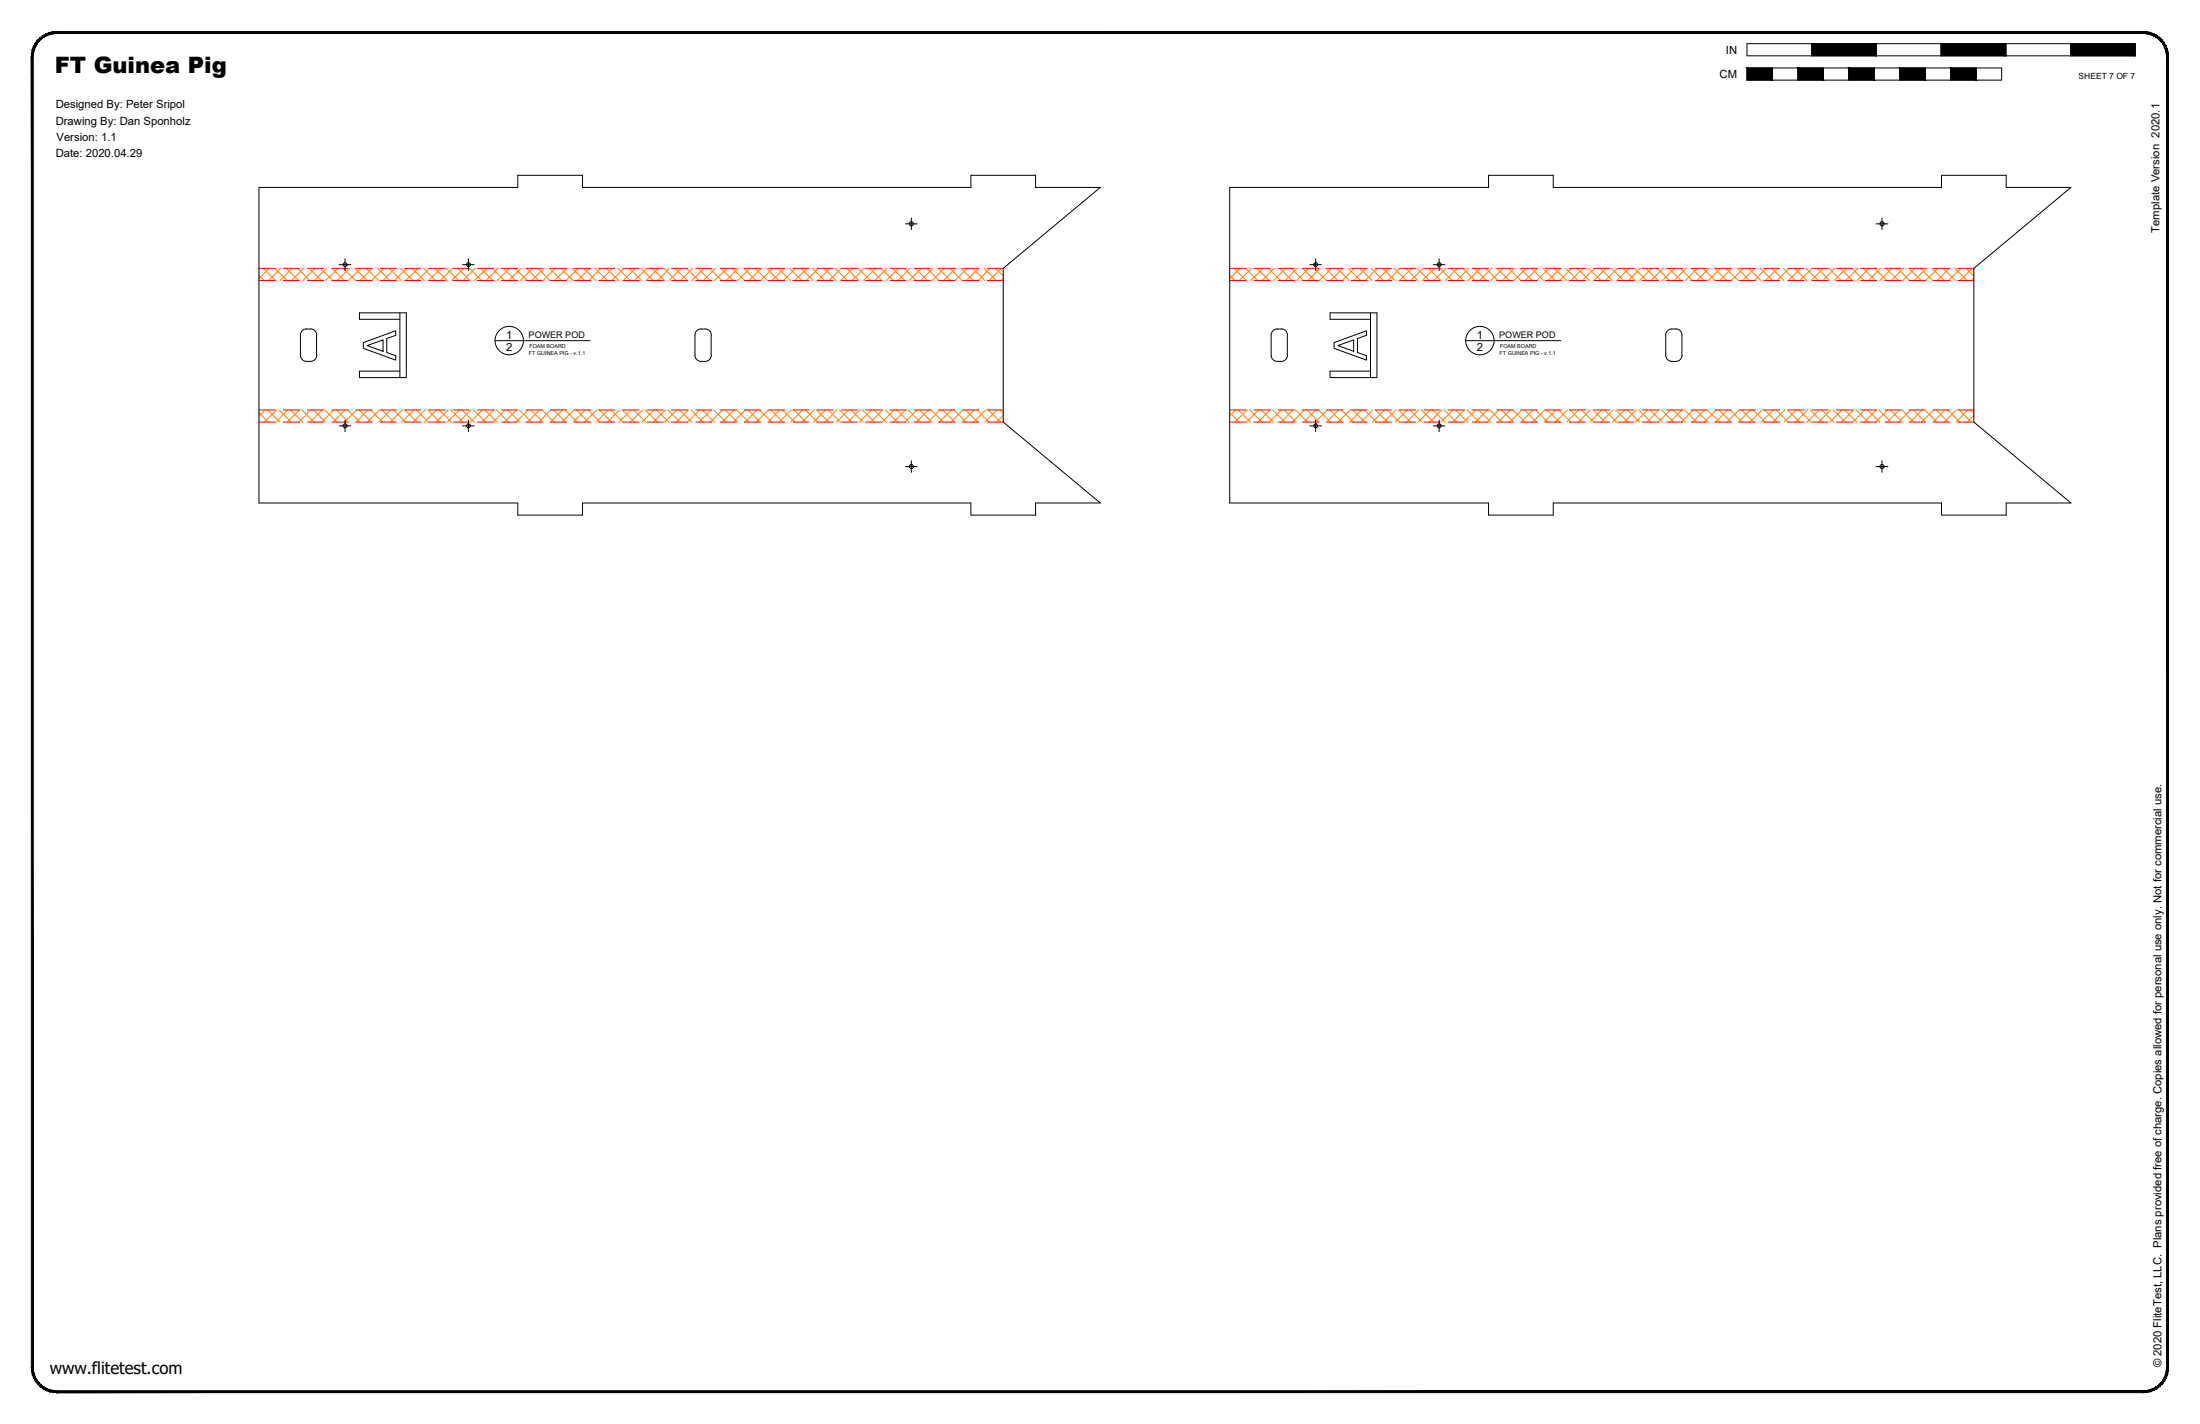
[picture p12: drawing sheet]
<svg xmlns="http://www.w3.org/2000/svg" width="864mm" height="559mm" viewBox="0 0 864 559" stroke-linecap="round" stroke-linejoin="round" font-family="sans-serif">
<!-- layer: 06 CAVITY -->
<g fill="none" stroke="#ff7f00" stroke-width=".39">
<path d="M101.7 108.1l1.9 2M103.4 105.3l4.8 4.8M105.7 105.3l-4 4.1M107.9 105.3l4.7 4.8M110.2 105.3l-4.7 4.8M112.4 105.3l4.7 4.8M114.7 105.3l-4.8 4.8M116.8 105.3l4.8 4.8M119.2 105.3l-4.7 4.8M121.3 105.3l4.8 4.8M123.7 105.3l-4.8 4.8M125.8 105.3l4.8 4.8"/>
<path d="M128.2 105.3l-4.8 4.8M130.3 105.3l4.8 4.8M132.7 105.3l-4.8 4.8M134.8 105.3l4.8 4.8M137.2 105.3l-4.8 4.8M139.3 105.3l4.8 4.8M141.6 105.3l-4.7 4.8M143.8 105.3l4.7 4.8M146.2 105.3l-4.8 4.8M148.3 105.3l4.8 4.8M150.6 105.3l-4.7 4.8M152.8 105.3l4.7 4.8"/>
<path d="M155.1 105.3l-4.7 4.8M157.3 105.3l4.7 4.8M159.6 105.3l-4.7 4.8M161.7 105.3l4.8 4.8M164.1 105.3l-4.7 4.8M166.2 105.3l4.8 4.8M168.6 105.3l-4.7 4.8M170.7 105.3l4.8 4.8M173.1 105.3l-4.8 4.8M175.2 105.3l4.8 4.8M177.6 105.3l-4.8 4.8M179.7 105.3l4.8 4.8"/>
<path d="M182.1 105.3l-4.8 4.8M184.2 105.3l4.8 4.8M186.6 105.3l-4.8 4.8M188.7 105.3l4.7 4.8M191.1 105.3l-4.8 4.8M193.2 105.3l4.7 4.8M195.6 105.3l-4.8 4.8M197.7 105.3l4.7 4.8M200 105.3l-4.7 4.8M202.2 105.3l4.7 4.8M204.5 105.3l-4.7 4.8M206.7 105.3l4.7 4.8"/>
<path d="M209 105.3l-4.8 4.8M211.1 105.3l4.8 4.8M213.5 105.3l-4.7 4.8M215.7 105.3l4.7 4.8M218 105.3l-4.8 4.8M220.1 105.3l4.8 4.8M222.5 105.3l-4.8 4.8M224.6 105.3l4.8 4.8M227 105.3l-4.8 4.8M229.1 105.3l4.8 4.8M231.5 105.3l-4.8 4.8M233.6 105.3l4.8 4.8"/>
<path d="M236 105.3l-4.8 4.8M238.1 105.3l4.7 4.8M240.5 105.3l-4.8 4.8M242.6 105.3l4.8 4.8M244.9 105.3l-4.7 4.8M247.1 105.3l4.7 4.8M249.4 105.3l-4.7 4.8M251.6 105.3l4.7 4.8M253.9 105.3l-4.8 4.8M256 105.3l4.8 4.8M258.4 105.3l-4.7 4.8M260.6 105.3l4.7 4.8"/>
<path d="M262.9 105.3l-4.8 4.8M265 105.3l4.8 4.8M267.4 105.3l-4.8 4.8M269.5 105.3l4.8 4.8M271.9 105.3l-4.8 4.8M274 105.3l4.8 4.8M276.4 105.3l-4.8 4.8M278.5 105.3l4.8 4.8M280.8 105.3l-4.7 4.8M283 105.3l4.7 4.8M285.4 105.3l-4.8 4.8M287.5 105.3l4.8 4.8"/>
<path d="M289.8 105.3l-4.7 4.8M292 105.3l4.7 4.8M294.3 105.3l-4.7 4.8M296.5 105.3l4.7 4.8M298.9 105.3l-4.8 4.8M300.9 105.3l4.8 4.8M303.3 105.3l-4.7 4.8M305.5 105.3l4.7 4.8M307.8 105.3l-4.7 4.8M309.9 105.3l4.8 4.8M312.3 105.3l-4.8 4.8M314.4 105.3l4.8 4.8"/>
<path d="M316.8 105.3l-4.7 4.8M318.9 105.3l4.8 4.8M321.3 105.3l-4.8 4.8M323.4 105.3l4.8 4.8M325.8 105.3l-4.8 4.8M327.9 105.3l4.7 4.8M330.3 105.3l-4.8 4.8M332.4 105.3l4.8 4.8M334.8 105.3l-4.8 4.8M336.9 105.3l4.7 4.8M339.2 105.3l-4.7 4.8M341.4 105.3l4.7 4.8"/>
<path d="M343.8 105.3l-4.8 4.8M345.8 105.3l4.8 4.8M348.2 105.3l-4.7 4.8M350.4 105.3l4.7 4.8M352.7 105.3l-4.7 4.8M354.9 105.3l4.7 4.8M357.2 105.3l-4.8 4.8M359.3 105.3l4.8 4.8M361.7 105.3l-4.7 4.8M363.8 105.3l4.8 4.8M366.2 105.3l-4.8 4.8M368.3 105.3l4.8 4.8"/>
<path d="M370.7 105.3l-4.8 4.8M372.8 105.3l4.8 4.8M375.2 105.3l-4.8 4.8M377.3 105.3l4.8 4.8M379.7 105.3l-4.8 4.8M381.8 105.3l4.8 4.8M384.1 105.3l-4.7 4.8M386.3 105.3l4.7 4.8M388.7 105.3l-4.8 4.8M390.8 105.3l3 3M393.1 105.3l-4.7 4.8M393.8 109.2l-.9 .9"/>
<path d="M482.7 108.1l2 2M484.4 105.3l4.8 4.8M486.8 105.3l-4.1 4.1M488.9 105.3l4.8 4.8M491.2 105.3l-4.7 4.8M493.4 105.3l4.7 4.8M495.8 105.3l-4.8 4.8M497.9 105.3l4.8 4.8M500.2 105.3l-4.7 4.8M502.4 105.3l4.7 4.8M504.7 105.3l-4.7 4.8M506.9 105.3l4.7 4.8"/>
<path d="M509.2 105.3l-4.8 4.8M511.3 105.3l4.8 4.8M513.7 105.3l-4.7 4.8M515.9 105.3l4.7 4.8M518.2 105.3l-4.8 4.8M520.3 105.3l4.8 4.8M522.7 105.3l-4.8 4.8M524.8 105.3l4.8 4.8M527.2 105.3l-4.8 4.8M529.3 105.3l4.8 4.8M531.7 105.3l-4.8 4.8M533.8 105.3l4.8 4.8"/>
<path d="M536.2 105.3l-4.8 4.8M538.3 105.3l4.7 4.8M540.7 105.3l-4.8 4.8M542.8 105.3l4.8 4.8M545.2 105.3l-4.8 4.8M547.3 105.3l4.7 4.8M549.6 105.3l-4.7 4.8M551.8 105.3l4.7 4.8M554.2 105.3l-4.8 4.8M556.2 105.3l4.8 4.8M558.6 105.3l-4.7 4.8M560.8 105.3l4.7 4.8"/>
<path d="M563.1 105.3l-4.7 4.8M565.2 105.3l4.8 4.8M567.6 105.3l-4.8 4.8M569.7 105.3l4.8 4.8M572.1 105.3l-4.7 4.8M574.2 105.3l4.8 4.8M576.6 105.3l-4.8 4.8M578.7 105.3l4.8 4.8M581.1 105.3l-4.8 4.8M583.2 105.3l4.7 4.8M585.6 105.3l-4.8 4.8M587.7 105.3l4.8 4.8"/>
<path d="M590.1 105.3l-4.8 4.8M592.2 105.3l4.8 4.8M594.5 105.3l-4.7 4.8M596.7 105.3l4.7 4.8M599.1 105.3l-4.8 4.8M601.2 105.3l4.8 4.8M603.5 105.3l-4.7 4.8M605.7 105.3l4.7 4.8M608 105.3l-4.7 4.8M610.2 105.3l4.7 4.8M612.5 105.3l-4.8 4.8M614.6 105.3l4.8 4.8"/>
<path d="M617 105.3l-4.7 4.8M619.1 105.3l4.8 4.8M621.5 105.3l-4.8 4.8M623.6 105.3l4.8 4.8M626 105.3l-4.8 4.8M628.1 105.3l4.8 4.8M630.5 105.3l-4.8 4.8M632.6 105.3l4.8 4.8M635 105.3l-4.8 4.8M637.1 105.3l4.8 4.8M639.4 105.3l-4.7 4.8M641.6 105.3l4.7 4.8"/>
<path d="M644 105.3l-4.8 4.8M646.1 105.3l4.7 4.8M648.4 105.3l-4.7 4.8M650.6 105.3l4.7 4.8M652.9 105.3l-4.7 4.8M655.1 105.3l4.7 4.8M657.4 105.3l-4.8 4.8M659.5 105.3l4.8 4.8M661.9 105.3l-4.8 4.8M664 105.3l4.8 4.8M666.4 105.3l-4.8 4.8M668.5 105.3l4.8 4.8"/>
<path d="M670.9 105.3l-4.8 4.8M673 105.3l4.8 4.8M675.4 105.3l-4.8 4.8M677.5 105.3l4.8 4.8M679.9 105.3l-4.8 4.8M682 105.3l4.8 4.8M684.4 105.3l-4.8 4.8M686.5 105.3l4.7 4.8M688.9 105.3l-4.8 4.8M691 105.3l4.7 4.8M693.4 105.3l-4.8 4.8M695.4 105.3l4.8 4.8"/>
<path d="M697.8 105.3l-4.7 4.8M700 105.3l4.7 4.8M702.3 105.3l-4.7 4.8M704.4 105.3l4.8 4.8M706.8 105.3l-4.8 4.8M708.9 105.3l4.8 4.8M711.3 105.3l-4.7 4.8M713.4 105.3l4.8 4.8M715.8 105.3l-4.8 4.8M717.9 105.3l4.8 4.8M720.3 105.3l-4.8 4.8M722.4 105.3l4.8 4.8"/>
<path d="M724.8 105.3l-4.8 4.8M726.9 105.3l4.8 4.8M729.3 105.3l-4.8 4.8M731.4 105.3l4.8 4.8M733.7 105.3l-4.7 4.8M735.9 105.3l4.7 4.8M738.3 105.3l-4.8 4.8M740.4 105.3l4.8 4.8M742.7 105.3l-4.7 4.8M744.9 105.3l4.7 4.8M747.2 105.3l-4.7 4.8M749.4 105.3l4.7 4.8"/>
<path d="M751.7 105.3l-4.8 4.8M753.8 105.3l4.8 4.8M756.2 105.3l-4.7 4.8M758.4 105.3l4.7 4.8M760.7 105.3l-4.8 4.8M762.8 105.3l4.8 4.8M765.2 105.3l-4.8 4.8M767.3 105.3l4.8 4.8M769.7 105.3l-4.8 4.8M771.8 105.3l3 3M774.2 105.3l-4.8 4.8M774.8 109.2l-.9 .9"/>
<path d="M101.7 162l3.6 3.6M104 160.9l-2.3 2.4M105.1 160.9l4.7 4.7M108.5 160.9l-4.7 4.7M109.5 160.9l4.8 4.7M113 160.9l-4.7 4.7M114.1 160.9l4.7 4.7M117.5 160.9l-4.7 4.7M118.5 160.9l4.8 4.7M122 160.9l-4.7 4.7M123 160.9l4.8 4.7M126.5 160.9l-4.8 4.7"/>
<path d="M127.5 160.9l4.8 4.7M131 160.9l-4.7 4.7M132 160.9l4.8 4.7M135.5 160.9l-4.8 4.7M136.5 160.9l4.7 4.7M140 160.9l-4.8 4.7M141 160.9l4.8 4.7M144.5 160.9l-4.8 4.7M145.5 160.9l4.7 4.7M149 160.9l-4.8 4.7M150 160.9l4.7 4.7M153.4 160.9l-4.7 4.7"/>
<path d="M154.4 160.9l4.8 4.7M158 160.9l-4.8 4.7M159 160.9l4.7 4.7M162.4 160.9l-4.7 4.7M163.4 160.9l4.8 4.7M166.9 160.9l-4.7 4.7M167.9 160.9l4.8 4.7M171.4 160.9l-4.8 4.7M172.4 160.9l4.8 4.7M175.9 160.9l-4.7 4.7M176.9 160.9l4.8 4.7M180.4 160.9l-4.8 4.7"/>
<path d="M181.4 160.9l4.7 4.7M184.9 160.9l-4.8 4.7M185.9 160.9l4.8 4.7M189.4 160.9l-4.8 4.7M190.4 160.9l4.7 4.7M193.9 160.9l-4.8 4.7M194.9 160.9l4.7 4.7M198.3 160.9l-4.7 4.7M199.3 160.9l4.8 4.7M202.9 160.9l-4.8 4.7M203.9 160.9l4.7 4.7M207.3 160.9l-4.7 4.7"/>
<path d="M208.3 160.9l4.8 4.7M211.8 160.9l-4.7 4.7M212.8 160.9l4.8 4.7M216.3 160.9l-4.8 4.7M217.3 160.9l4.8 4.7M220.8 160.9l-4.7 4.7M221.8 160.9l4.8 4.7M225.3 160.9l-4.8 4.7M226.3 160.9l4.7 4.7M229.8 160.9l-4.8 4.7M230.8 160.9l4.8 4.7M234.3 160.9l-4.8 4.7"/>
<path d="M235.3 160.9l4.7 4.7M238.8 160.9l-4.8 4.7M239.8 160.9l4.7 4.7M243.2 160.9l-4.7 4.7M244.3 160.9l4.7 4.7M247.8 160.9l-4.8 4.7M248.8 160.9l4.7 4.7M252.2 160.9l-4.7 4.7M253.3 160.9l4.7 4.7M256.7 160.9l-4.7 4.7M257.7 160.9l4.8 4.7M261.2 160.9l-4.8 4.7"/>
<path d="M262.2 160.9l4.8 4.7M265.7 160.9l-4.7 4.7M266.7 160.9l4.8 4.7M270.2 160.9l-4.7 4.7M271.2 160.9l4.8 4.7M274.7 160.9l-4.8 4.7M275.7 160.9l4.8 4.7M279.2 160.9l-4.8 4.7M280.2 160.9l4.8 4.7M283.7 160.9l-4.8 4.7M284.7 160.9l4.7 4.7M288.2 160.9l-4.8 4.7"/>
<path d="M289.2 160.9l4.7 4.7M292.7 160.9l-4.8 4.7M293.6 160.9l4.8 4.7M297.2 160.9l-4.8 4.7M298.2 160.9l4.7 4.7M301.6 160.9l-4.7 4.7M302.6 160.9l4.8 4.7M306.2 160.9l-4.8 4.7M307.1 160.9l4.8 4.7M310.6 160.9l-4.7 4.7M311.6 160.9l4.8 4.7M315.1 160.9l-4.7 4.7"/>
<path d="M316.1 160.9l4.8 4.7M319.6 160.9l-4.8 4.7M320.6 160.9l4.7 4.7M324.1 160.9l-4.8 4.7M325.1 160.9l4.8 4.7M328.6 160.9l-4.8 4.7M329.6 160.9l4.7 4.7M333.1 160.9l-4.8 4.7M334.1 160.9l4.7 4.7M337.6 160.9l-4.8 4.7M338.5 160.9l4.8 4.7M342.1 160.9l-4.8 4.7"/>
<path d="M343.1 160.9l4.7 4.7M346.5 160.9l-4.7 4.7M347.5 160.9l4.8 4.7M351 160.9l-4.7 4.7M352 160.9l4.8 4.7M355.5 160.9l-4.7 4.7M356.5 160.9l4.8 4.7M360 160.9l-4.7 4.7M361 160.9l4.8 4.7M364.5 160.9l-4.8 4.7M365.5 160.9l4.7 4.7M369 160.9l-4.8 4.7"/>
<path d="M370 160.9l4.8 4.7M373.5 160.9l-4.8 4.7M374.5 160.9l4.7 4.7M378 160.9l-4.8 4.7M379 160.9l4.7 4.7M382.5 160.9l-4.8 4.7M383.5 160.9l4.8 4.7M387 160.9l-4.8 4.7M388 160.9l4.7 4.7M391.4 160.9l-4.7 4.7M392.5 160.9l1.3 1.3M393.8 163.1l-2.6 2.5"/>
<path d="M482.7 162l3.7 3.6M485.1 160.9l-2.4 2.4M486.1 160.9l4.8 4.7M489.6 160.9l-4.8 4.7M490.6 160.9l4.8 4.7M494.1 160.9l-4.8 4.7M495.1 160.9l4.7 4.7M498.6 160.9l-4.8 4.7M499.6 160.9l4.7 4.7M503.1 160.9l-4.8 4.7M504 160.9l4.8 4.7M507.6 160.9l-4.8 4.7"/>
<path d="M508.6 160.9l4.7 4.7M512 160.9l-4.7 4.7M513 160.9l4.8 4.7M516.6 160.9l-4.8 4.7M517.5 160.9l4.8 4.7M521 160.9l-4.7 4.7M522 160.9l4.8 4.7M525.5 160.9l-4.7 4.7M526.5 160.9l4.8 4.7M530 160.9l-4.8 4.7M531 160.9l4.8 4.7M534.5 160.9l-4.8 4.7"/>
<path d="M535.5 160.9l4.8 4.7M539 160.9l-4.8 4.7M540 160.9l4.7 4.7M543.5 160.9l-4.8 4.7M544.5 160.9l4.7 4.7M548 160.9l-4.8 4.7M548.9 160.9l4.8 4.7M552.5 160.9l-4.8 4.7M553.5 160.9l4.7 4.7M556.9 160.9l-4.7 4.7M557.9 160.9l4.8 4.7M561.4 160.9l-4.7 4.7"/>
<path d="M562.4 160.9l4.8 4.7M565.9 160.9l-4.7 4.7M566.9 160.9l4.8 4.7M570.4 160.9l-4.7 4.7M571.4 160.9l4.8 4.7M574.9 160.9l-4.8 4.7M575.9 160.9l4.7 4.7M579.4 160.9l-4.8 4.7M580.4 160.9l4.8 4.7M583.9 160.9l-4.8 4.7M584.9 160.9l4.7 4.7M588.4 160.9l-4.8 4.7"/>
<path d="M589.4 160.9l4.7 4.7M592.9 160.9l-4.8 4.7M593.8 160.9l4.8 4.7M597.4 160.9l-4.8 4.7M598.4 160.9l4.7 4.7M601.8 160.9l-4.7 4.7M602.8 160.9l4.8 4.7M606.3 160.9l-4.7 4.7M607.3 160.9l4.8 4.7M610.8 160.9l-4.8 4.7M611.8 160.9l4.8 4.7M615.3 160.9l-4.7 4.7"/>
<path d="M616.3 160.9l4.8 4.7M619.8 160.9l-4.8 4.7M620.8 160.9l4.8 4.7M624.3 160.9l-4.8 4.7M625.3 160.9l4.8 4.7M628.8 160.9l-4.8 4.7M629.8 160.9l4.8 4.7M633.3 160.9l-4.8 4.7M634.3 160.9l4.7 4.7M637.8 160.9l-4.8 4.7M638.8 160.9l4.8 4.7M642.3 160.9l-4.8 4.7"/>
<path d="M643.3 160.9l4.7 4.7M646.8 160.9l-4.8 4.7M647.8 160.9l4.7 4.7M651.2 160.9l-4.7 4.7M652.2 160.9l4.8 4.7M655.8 160.9l-4.8 4.7M656.8 160.9l4.7 4.7M660.2 160.9l-4.7 4.7M661.2 160.9l4.8 4.7M664.7 160.9l-4.7 4.7M665.7 160.9l4.8 4.7M669.2 160.9l-4.8 4.7"/>
<path d="M670.2 160.9l4.8 4.7M673.7 160.9l-4.7 4.7M674.7 160.9l4.8 4.7M678.2 160.9l-4.8 4.7M679.2 160.9l4.7 4.7M682.7 160.9l-4.8 4.7M683.7 160.9l4.8 4.7M687.2 160.9l-4.8 4.7M688.2 160.9l4.7 4.7M691.7 160.9l-4.8 4.7M692.7 160.9l4.7 4.7M696.1 160.9l-4.7 4.7"/>
<path d="M697.1 160.9l4.8 4.7M700.7 160.9l-4.8 4.7M701.7 160.9l4.7 4.7M705.1 160.9l-4.7 4.7M706.1 160.9l4.8 4.7M709.6 160.9l-4.7 4.7M710.6 160.9l4.8 4.7M714.1 160.9l-4.8 4.7M715.1 160.9l4.8 4.7M718.6 160.9l-4.7 4.7M719.6 160.9l4.8 4.7M723.1 160.9l-4.8 4.7"/>
<path d="M724.1 160.9l4.7 4.7M727.6 160.9l-4.8 4.7M728.6 160.9l4.8 4.7M732.1 160.9l-4.8 4.7M733.1 160.9l4.7 4.7M736.6 160.9l-4.8 4.7M737.6 160.9l4.7 4.7M741 160.9l-4.7 4.7M742 160.9l4.8 4.7M745.6 160.9l-4.8 4.7M746.5 160.9l4.8 4.7M750 160.9l-4.7 4.7"/>
<path d="M751 160.9l4.8 4.7M754.5 160.9l-4.7 4.7M755.5 160.9l4.8 4.7M759 160.9l-4.8 4.7M760 160.9l4.8 4.7M763.5 160.9l-4.7 4.7M764.5 160.9l4.8 4.7M768 160.9l-4.8 4.7M769 160.9l4.8 4.7M772.5 160.9l-4.8 4.7M773.5 160.9l1.3 1.3M774.8 163.1l-2.6 2.5"/>
</g>
<!-- layer: 02 SCORE -->
<g fill="none" stroke="#f00" stroke-width=".39">
<path d="M101.7 110.1h6.3M101.7 105.3h6.3M111.2 110.1h6.3M111.2 105.3h6.3M120.7 110.1h6.4M120.7 105.3h6.4M130.2 110.1h6.4M130.2 105.3h6.4M139.8 110.1h6.3M139.8 105.3h6.3M149.3 110.1h6.3M149.3 105.3h6.3"/>
<path d="M158.8 110.1h6.4M158.8 105.3h6.4M168.3 110.1h6.4M168.3 105.3h6.4M177.9 110.1h6.3M177.9 105.3h6.3M187.4 110.1h6.3M187.4 105.3h6.3M196.9 110.1h6.4M196.9 105.3h6.4M206.4 110.1h6.4M206.4 105.3h6.4"/>
<path d="M216 110.1h6.3M216 105.3h6.3M225.5 110.1h6.3M225.5 105.3h6.3M235 110.1h6.4M235 105.3h6.4M244.5 110.1h6.4M244.5 105.3h6.4M254.1 110.1h6.3M254.1 105.3h6.3M263.6 110.1h6.3M263.6 105.3h6.3"/>
<path d="M273.1 110.1h6.4M273.1 105.3h6.4M282.6 110.1h6.4M282.6 105.3h6.4M292.2 110.1h6.3M292.2 105.3h6.3M301.7 110.1h6.3M301.7 105.3h6.3M311.2 110.1h6.4M311.2 105.3h6.4M320.7 110.1h6.4M320.7 105.3h6.4"/>
<path d="M330.3 110.1h6.3M330.3 105.3h6.3M339.8 110.1h6.4M339.8 105.3h6.4M349.4 110.1h6.3M349.4 105.3h6.3M358.9 110.1h6.3M358.9 105.3h6.3M368.4 110.1h6.4M368.4 105.3h6.4M377.9 110.1h6.4M377.9 105.3h6.4"/>
<path d="M387.5 110.1h6.3M387.5 105.3h6.3M482.7 110.1h6.4M482.7 105.3h6.4M492.2 110.1h6.4M492.2 105.3h6.4M501.8 110.1h6.3M501.8 105.3h6.3M511.3 110.1h6.3M511.3 105.3h6.3M520.8 110.1h6.4M520.8 105.3h6.4"/>
<path d="M530.3 110.1h6.4M530.3 105.3h6.4M539.9 110.1h6.3M539.9 105.3h6.3M549.4 110.1h6.3M549.4 105.3h6.3M558.9 110.1h6.4M558.9 105.3h6.4M568.4 110.1h6.4M568.4 105.3h6.4M578 110.1h6.3M578 105.3h6.3"/>
<path d="M587.5 110.1h6.3M587.5 105.3h6.3M597 110.1h6.4M597 105.3h6.4M606.5 110.1h6.4M606.5 105.3h6.4M616.1 110.1h6.3M616.1 105.3h6.3M625.6 110.1h6.3M625.6 105.3h6.3M635.1 110.1h6.4M635.1 105.3h6.4"/>
<path d="M644.6 110.1h6.4M644.6 105.3h6.4M654.2 110.1h6.3M654.2 105.3h6.3M663.7 110.1h6.3M663.7 105.3h6.3M673.2 110.1h6.4M673.2 105.3h6.4M682.7 110.1h6.4M682.7 105.3h6.4M692.3 110.1h6.3M692.3 105.3h6.3"/>
<path d="M701.8 110.1h6.3M701.8 105.3h6.3M711.3 110.1h6.4M711.3 105.3h6.4M720.8 110.1h6.4M720.8 105.3h6.4M730.4 110.1h6.3M730.4 105.3h6.3M739.9 110.1h6.4M739.9 105.3h6.4M749.4 110.1h6.4M749.4 105.3h6.4"/>
<path d="M759 110.1h6.3M759 105.3h6.3M768.5 110.1h6.3M768.5 105.3h6.3M101.7 160.9h6.3M101.7 165.6h6.3M111.2 160.9h6.3M111.2 165.6h6.3M120.7 160.9h6.4M120.7 165.6h6.4M130.2 160.9h6.4M130.2 165.6h6.4"/>
<path d="M139.8 160.9h6.3M139.8 165.6h6.3M149.3 160.9h6.3M149.3 165.6h6.3M158.8 160.9h6.4M158.8 165.6h6.4M168.3 160.9h6.4M168.3 165.6h6.4M177.9 160.9h6.3M177.9 165.6h6.3M187.4 160.9h6.3M187.4 165.6h6.3"/>
<path d="M196.9 160.9h6.4M196.9 165.6h6.4M206.4 160.9h6.4M206.4 165.6h6.4M216 160.9h6.3M216 165.6h6.3M225.5 160.9h6.3M225.5 165.6h6.3M235 160.9h6.4M235 165.6h6.4M244.5 160.9h6.4M244.5 165.6h6.4"/>
<path d="M254.1 160.9h6.3M254.1 165.6h6.3M263.6 160.9h6.3M263.6 165.6h6.3M273.1 160.9h6.4M273.1 165.6h6.4M282.6 160.9h6.4M282.6 165.6h6.4M292.2 160.9h6.3M292.2 165.6h6.3M301.7 160.9h6.3M301.7 165.6h6.3"/>
<path d="M311.2 160.9h6.4M311.2 165.6h6.4M320.7 160.9h6.4M320.7 165.6h6.4M330.3 160.9h6.3M330.3 165.6h6.3M339.8 160.9h6.4M339.8 165.6h6.4M349.4 160.9h6.3M349.4 165.6h6.3M358.9 160.9h6.3M358.9 165.6h6.3"/>
<path d="M368.4 160.9h6.4M368.4 165.6h6.4M377.9 160.9h6.4M377.9 165.6h6.4M387.5 160.9h6.3M387.5 165.6h6.3M482.7 160.9h6.4M482.7 165.6h6.4M492.2 160.9h6.4M492.2 165.6h6.4M501.8 160.9h6.3M501.8 165.6h6.3"/>
<path d="M511.3 160.9h6.3M511.3 165.6h6.3M520.8 160.9h6.4M520.8 165.6h6.4M530.3 160.9h6.4M530.3 165.6h6.4M539.9 160.9h6.3M539.9 165.6h6.3M549.4 160.9h6.3M549.4 165.6h6.3M558.9 160.9h6.4M558.9 165.6h6.4"/>
<path d="M568.4 160.9h6.4M568.4 165.6h6.4M578 160.9h6.3M578 165.6h6.3M587.5 160.9h6.3M587.5 165.6h6.3M597 160.9h6.4M597 165.6h6.4M606.5 160.9h6.4M606.5 165.6h6.4M616.1 160.9h6.3M616.1 165.6h6.3"/>
<path d="M625.6 160.9h6.3M625.6 165.6h6.3M635.1 160.9h6.4M635.1 165.6h6.4M644.6 160.9h6.4M644.6 165.6h6.4M654.2 160.9h6.3M654.2 165.6h6.3M663.7 160.9h6.3M663.7 165.6h6.3M673.2 160.9h6.4M673.2 165.6h6.4"/>
<path d="M682.7 160.9h6.4M682.7 165.6h6.4M692.3 160.9h6.3M692.3 165.6h6.3M701.8 160.9h6.3M701.8 165.6h6.3M711.3 160.9h6.4M711.3 165.6h6.4M720.8 160.9h6.4M720.8 165.6h6.4M730.4 160.9h6.3M730.4 165.6h6.3"/>
<path d="M739.9 160.9h6.4M739.9 165.6h6.4M749.4 160.9h6.4M749.4 165.6h6.4M759 160.9h6.3M759 165.6h6.3M768.5 160.9h6.3M768.5 165.6h6.3"/>
</g>
<!-- layer: 23 NOTES -->
<g fill="none" stroke="#000" stroke-width=".39">
<path d="M142.6 134.4l12.7-4.6v1.8l-3.5 1.2v5.5l3.5 1.3v1.7l-12.7-4.6zM144.1 135.6l6.3-2.2v4.4zM157 125.3h-15.9v-2.5h18.4v25.4h-18.4v-2.6h15.9M157 122.8v25.4M194.3 133.7h37.3M523.7 134.4l12.7-4.6v1.8l-3.5 1.2v5.5l3.5 1.3v1.7l-12.7-4.6zM525.2 135.6l6.2-2.2v4.4zM538 125.3h-15.9v-2.5h18.4v25.4h-18.4v-2.6h15.9M538 122.8v25.4M575.3 133.7h37.4"/>
<circle cx="199.9" cy="133.7" r="5.6"/>
<circle cx="580.9" cy="133.7" r="5.6"/>
</g>
<!-- layer: 01 CUT -->
<g fill="none" stroke="#000" stroke-width=".39">
<path d="M101.7 73.6h101.6v-4.8h25.4v4.8h152.4v-4.8h25.4v4.8h25.4l-38.1 31.7v60.3l38.1 31.8h-25.4v4.7h-25.4v-4.7h-152.4v4.7h-25.4v-4.7h-101.6zM482.7 73.6h101.6v-4.8h25.4v4.8h152.4v-4.8h25.4v4.8h25.4l-38.1 31.7v60.3l38.1 31.8h-25.4v4.7h-25.4v-4.7h-152.4v4.7h-25.4v-4.7h-101.6zM120.3 129.1h1.6M120.3 129.1l-1.5 .5-.8 1.3v9.1a3.2 3.2 0 0 0 4.5 1.8l1.3-.9 .5-1.5M121.9 129.1l1.1 .2 .8 .7 .5 1.5M124.3 131.5v7.9M275.2 129.1h1.6M275.2 129.1l-1.5 .5-.8 1.3-.1 8.5 .3 1.1 .6 .8a3.8 3.8 0 0 0 3.1 .5M276.8 129.1l1.5 .5 .8 1.3 .1 8.5-.5 1.5-.8 .7-1.1 .2M501.4 129.1h1.6M501.4 129.1l-1.5 .5-.8 1.3v9.1a3.2 3.2 0 0 0 4.4 1.8l1.4-.9 .5-1.5M503 129.1l1.5 .5 .6 .8 .3 1.1"/>
<path d="M505.3 131.5v7.9M656.3 129.1h1.5M656.3 129.1l-1.5 .5-.9 1.3v8.5l.2 1.1 .7 .8a3.8 3.8 0 0 0 3 .5M657.9 129.1l1.5 .5 .8 1.3 .1 8.5-.6 1.5-.8 .7-1 .2"/>
<circle cx="357.8" cy="87.8" r=".82"/>
<circle cx="738.8" cy="87.8" r=".82"/>
<circle cx="135.5" cy="103.8" r=".77"/>
<circle cx="183.9" cy="103.8" r=".77"/>
<circle cx="516.5" cy="103.8" r=".77"/>
<circle cx="564.9" cy="103.8" r=".77"/>
<circle cx="135.5" cy="167.1" r=".77"/>
<circle cx="183.9" cy="167.1" r=".77"/>
<circle cx="516.5" cy="167.1" r=".77"/>
<circle cx="564.9" cy="167.1" r=".77"/>
<circle cx="357.8" cy="183.1" r=".82"/>
<circle cx="738.8" cy="183.1" r=".82"/>
</g>
<!-- layer: 24 DIMENSIONS -->
<g fill="none" stroke="#000" stroke-width=".39">
<path d="M355.5 87.8h4.5M357.7 85.6v4.5M736.5 87.8h4.6M738.8 85.6v4.5M133.1 103.9h4.6M135.4 101.6v4.5M181.6 103.9h4.5M183.9 101.6v4.5M514.2 103.9h4.5M516.5 101.6v4.5M562.6 103.9h4.6M564.9 101.6v4.5"/>
<path d="M133.1 167.1h4.6M135.4 164.8v4.6M181.6 167.1h4.5M183.9 164.8v4.6M514.2 167.1h4.5M516.5 164.8v4.6M562.6 167.1h4.6M564.9 164.8v4.6M355.5 183.1h4.5M357.7 180.8v4.6M736.5 183.1h4.6M738.8 180.8v4.6"/>
</g>
<!-- layer: 21 FULL-SIZE -->
<path d="M685.8 17.1h25.4v4.8h-25.4zM711.2 17.1h25.4v4.8h-25.4zM736.6 17.1h25.4v4.8h-25.4zM762 17.1h25.4v4.8h-25.4zM787.4 17.1h25.4v4.8h-25.4zM812.8 17.1h25.4v4.8h-25.4zM685.8 26.7h9.9v4.7h10.1v-4.7h9.9v4.7h10.1v-4.7h10v4.7h10v-4.7h10v4.7h9.9v-4.7h10.1v4.7h9.9v-4.7h-9.9v4.7h-10.1v-4.7h-9.9v4.7h-10v-4.7h-10v4.7h-10v-4.7h-10.1v4.7h-9.9v-4.7h-10.1v4.7h-9.9z" fill="none" stroke="#000" stroke-width=".39"/>
<g fill="#000" stroke="#000" stroke-width=".39">
<path d="M20.8 12.5l1.4-.1v.7zM20.8 12.5l.1 .7 1.3-.1zM19.4 12.8l1.4-.3 .1 .7zM19.4 12.8l.2 .7 1.3-.3zM18.1 13.3l1.3-.5 .2 .7zM18.1 13.3l.3 .7 1.2-.5zM16.9 13.9l1.2-.6 .3 .7zM16.9 13.9l.4 .7 1.1-.6zM15.7 14.8l1.2-.9 .4 .7zM15.7 14.8l.5 .6 1.1-.8zM15.7 14.8l.5 .6-1.5 .4zM14.7 15.8l.6 .5 .9-.9zM14.7 15.8l.6 .5-1.4 .6zM13.9 16.9l.6 .4 .8-1zM13.9 16.9l.6 .4-1.3 .9zM13.2 18.2l.7 .3 .6-1.2zM13.2 18.2l.7 .3-1.2 1zM12.7 19.5l.7 .2 .5-1.2zM12.7 19.5l.7 .2-1 1.2zM13.4 19.7l-1 1.2 .7 .1zM12.4 20.9l.7 .1-.8 1.3zM13.1 21l-.8 1.3h.7z"/>
<path d="M711.2 17.1l25.4 4.8v-4.8zM711.2 17.1l25.4 4.8h-25.4z"/>
<path d="M762 17.1l25.4 4.8v-4.8zM762 17.1l25.4 4.8h-25.4z"/>
<path d="M812.8 17.1l25.4 4.8v-4.8zM812.8 17.1l25.4 4.8h-25.4z"/>
<path d="M22.2 13.1h819.2v-.7zM22.2 12.4h819.2l-819.2 .7z"/>
<path d="M12.3 22.3l.7 514.3v-514.3zM12.3 22.3l.7 514.3h-.7z"/>
<path d="M685.8 26.7l9.9 4.7v-4.7zM685.8 26.7l9.9 4.7h-9.9z"/>
<path d="M705.8 26.7l9.9 4.7v-4.7zM705.8 26.7l9.9 4.7h-9.9z"/>
<path d="M725.8 26.7l10 4.7v-4.7zM725.8 26.7l10 4.7h-10z"/>
<path d="M745.8 26.7l10 4.7v-4.7zM745.8 26.7l10 4.7h-10z"/>
<path d="M765.7 26.7l10.1 4.7v-4.7zM765.7 26.7l10.1 4.7h-10.1z"/>
<path d="M851.1 20.9l.1 1.4h-.7zM850.4 21l.1 1.3 .6-1.4zM850.8 19.5l.3 1.4-.7 .1zM850.1 19.7l.3 1.3 .4-1.5zM850.3 18.2l.5 1.3-.7 .2zM849.6 18.5l.5 1.2 .2-1.5zM849.6 16.9l.7 1.3-.7 .3zM849 17.3l.6 1.2v-1.6zM848.8 15.8l.8 1.1-.6 .4zM848.3 16.3l.7 1-.2-1.5zM847.8 14.8l1 1-.5 .5zM847.8 14.8l-.5 .6 1 .9zM846.7 13.9l1.1 .9-.5 .6zM846.7 13.9l-.4 .7 1 .8zM845.4 13.3l1.3 .6-.4 .7zM845.4 13.3l-.3 .7 1.2 .6zM844.1 12.8l1.3 .5-.3 .7zM844.1 12.8l-.2 .7 1.2 .5zM842.7 12.5l1.4 .3-.2 .7zM842.7 12.5l-.1 .7 1.3 .3zM841.4 12.4l1.3 .1-.1 .7zM841.4 12.4v.7l1.2 .1z"/>
<path d="M12.3 536.6h.7l-.6 1.4zM13 536.6l-.6 1.4 .7-.1zM12.4 538l.7-.1-.4 1.5zM13.1 537.9l-.4 1.5 .7-.2zM12.7 539.4l.7-.2-.2 1.5zM13.4 539.2l-.2 1.5 .7-.3zM13.2 540.7l.7-.3v1.5zM13.9 540.4v1.5l.6-.4zM13.9 541.9l.6-.4 .2 1.6zM14.5 541.5l.2 1.6 .6-.5zM14.7 543.1l.6-.5 .4 1.5zM15.3 542.6l.4 1.5 .5-.6zM16.2 543.5l.7 1.5-1.2-.9zM16.2 543.5l.7 1.5 .4-.7zM17.3 544.3l.8 1.3-1.2-.6zM17.3 544.3l.8 1.3 .3-.7zM18.4 544.9l1 1.2-1.3-.5zM18.4 544.9l1 1.2 .2-.7zM19.6 545.4l1.2 1-1.4-.3zM19.6 545.4l1.2 1 .1-.7zM20.9 545.7l1.3 .8-1.4-.1zM20.9 545.7l1.3 .8v-.7z"/>
<path d="M850.5 22.3v514.3h.7zM850.5 22.3h.7v514.3z"/>
<path d="M22.2 545.8v.7l819.2-.7zM22.2 546.5l819.2-.7v.7z"/>
<path d="M841.4 545.8l1.3 .6-1.3 .1zM841.4 545.8l1.3 .6-.1-.7zM842.6 545.7l1.5 .4-1.4 .3zM842.6 545.7l1.5 .4-.2-.7zM843.9 545.4l1.5 .2-1.3 .5zM843.9 545.4l1.5 .2-.3-.7zM845.1 544.9l1.6 .1-1.3 .6zM845.1 544.9l1.6 .1-.4-.7zM846.3 544.3l1.5-.2-1.1 .9zM846.3 544.3l1.5-.2-.5-.6zM847.3 543.5l1.5-.4-1 1zM847.3 543.5l1.5-.4-.5-.5zM848.3 542.6l1.3-.7-.8 1.2zM849 541.5l-.7 1.1 1.3-.7zM849 541.5l1.3-.8-.7 1.2zM849.6 540.4l-.6 1.1 1.3-.8zM849.6 540.4l1.2-1-.5 1.3zM850.1 539.2l-.5 1.2 1.2-1zM851.1 538l-.3 1.4-.7-.2zM850.4 537.9l-.3 1.3 1-1.2zM851.2 536.6l-.1 1.4-.7-.1zM850.5 536.6l-.1 1.3 .8-1.3z"/>
</g>
<text font-size="8.9" x="21.5" y="28.8">FT Guinea Pig</text>
<text font-size="6.6" x="19.5" y="539.1">www.flitetest.com</text>
<g font-size="4.4">
<text x="677.5" y="21.1">IN</text>
<text x="675" y="30.6">CM</text>
<text x="21.9" y="42.5">Designed By: Peter Sripol</text>
<text x="21.9" y="48.9">Drawing By: Dan Sponholz</text>
<text x="22.2" y="55.3">Version: 1.1</text>
<text x="21.9" y="61.7">Date: 2020.04.29</text>
<text x="847.7" y="91.3" transform="rotate(-90 847.7 91.3)">Template Version 2020.1</text>
<text x="198.6" y="132.9">1</text>
<text x="198.6" y="137.7">2</text>
<text x="579.7" y="132.9">1</text>
<text x="579.7" y="137.7">2</text>
<text x="848.5" y="536.6" transform="rotate(-90 848.5 536.6)">© 2020 FliteTest, LLC. Plans provided free of charge. Copies allowed for personal use only. Not for commercial use.</text>
</g>
<g font-size="3.5">
<text x="207.5" y="132.5">POWER POD</text>
<text x="588.5" y="132.5">POWER POD</text>
</g>
<text font-size="3.3" x="816" y="31.1">SHEET 7 OF 7</text>
<g font-size="2.1">
<text x="207.8" y="136.6">FOAM BOARD</text>
<text x="588.8" y="136.6">FOAM BOARD</text>
<text x="207.6" y="139.1">FT GUINEA PIG - v.1.1</text>
<text x="588.7" y="139.1">FT GUINEA PIG - v.1.1</text>
</g>
</svg>
